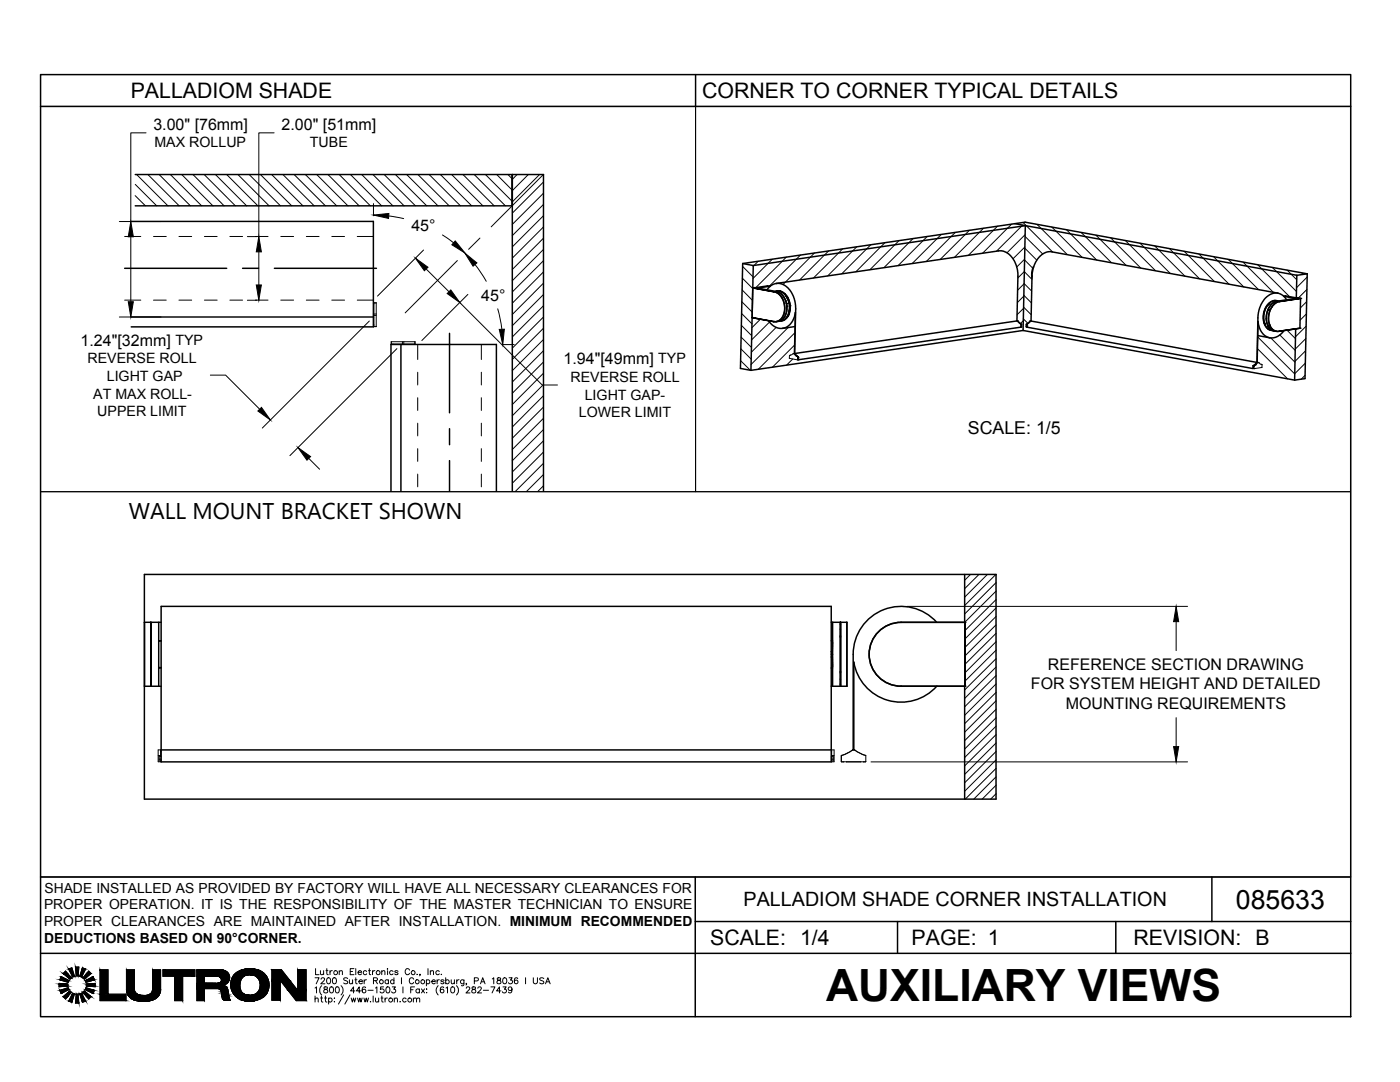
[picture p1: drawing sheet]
<svg xmlns="http://www.w3.org/2000/svg" width="279mm" height="216mm" viewBox="0 0 279 216" stroke-linecap="round" stroke-linejoin="round" font-family="sans-serif">
<!-- layer: SHADE-BRACKET -->
<g fill="none" stroke="#000" stroke-width=".3">
<path d="M150.2 57.5h.1M150.2 57.4l4.3 .8-4.3-.7M150.2 57.4v.1M150.2 57.5l-.1 5.9M150.2 57.4h.5l4.2 .8M150.8 57.4h.1M150.8 57.4l.4 .1M151.2 57.5h.1M153.7 57.1h.1M153.7 57.1h-.6l-2.3 .3M153.7 57.1l-2.5 .4M154.8 58.1l.1 .1"/>
<path d="M154.9 58.2l.7 .2 .6 .6 .5 .8 .2 .7M154.9 58.2l1 .4 .9 1.4M155 58.1h-.3M155 58.1l.8 .1 .9 .7 .6 .9 .2 .9 .1 1-.3 1.2-.6 .7-.7 .4M155.1 58.1h.1M155.1 58l.7 .1M155.5 58l-.1 .1M155.7 58.1h-.1M155.8 58.1l.9 .6 .8 1.2 .2 1.3-.2 1.3M156 58.3l.6 .4M156 59.4l.3 .6 .3 1.2v1l-.2 .6M156 59.4l-.7-.8-.8-.4 .8 .3 .5 .6 .5 .9 .3 1.1-.1 1.3-.3 .9-.5 .5-.8 .4"/>
<path d="M156.6 58.7h.1M156.7 58.7h.1M156.7 58.7l.4 .6M156.8 59l.3 .5M156.8 60l.2 .5M156.8 60h.1M156.8 59l.4 .6 .3 .9M157.1 59.2l.6 1.6-.2 1.6M157.1 59.4l.1 .2M157.2 59.6h.1M157.2 59.7h.1M157.3 59.7l.1 .2"/>
<path d="M157.3 59.7h.1M157.4 60l.1 .5M254.2 60h.1M254.4 60h.1M254.4 60l-.7 .2-.5 .4M254.4 60l.5 .1M254.4 59.9l.1 .1M258.6 59.5h.1M259 59.5h.1M259 59.5l-2.4-.5-.4 .1 2.4 .4M259.6 59.5h.1M259.6 59.5l-.2 6"/>
<path d="M259.6 59.5h-.5l-4.2 .6M150.1 63.4h.1M154.4 64.2h.1M154.4 64.2l-4.3-.8 4.3 .8M154.4 64.2h.5M156.3 63.9h.1M156.4 62.8l-.4 .6-.5 .5-.4 .2-.7 .1M156.4 62.8h.1M156.6 63.8h-.2M156.9 60.6h.1M156.9 60.6l.1 .5M157 60.5v1.3l-.3 1.2-.5 .7-.9 .4 .7-.1"/>
<path d="M157 61.1h.1M157 61.1l-.1 1.2-.4 1-.7 .7-.9 .2M157.1 63.2l-.3 .4M157.2 63.1h.1M157.2 63.1v.1M157.2 63.1l-.6 .7-.6 .2M157.3 62.9l-.1 .2M157.3 62.9h.1M157.4 62.5v.1M157.4 62.4v.2M157.5 62.5l-.2 .4M157.5 62.5h.1"/>
<path d="M157.5 60.5h.1M157.5 62.6l-.2 .5M157.5 60.5l.1 .5M157.5 62.5v.1M157.5 62.4v.1M157.5 62.1l-.1 .4M157.5 62.4h.1M157.6 61.9h.1M157.6 61.9l-.1 .2M157.6 61.8v.1M157.6 61.8h.1M157.6 61h.1"/>
<path d="M157.6 61.7v.1M157.6 61v.4M157.6 61.4v.2M157.6 61.4h.1M157.6 61.4l-.2 1M157.6 61.7h.1M252.3 64.3h.1M252.3 62.3l-.1 .9 .1 1.1M252.3 62.3h.1M252.3 64.4h.1M252.3 64.3v.1M252.3 64.4l.1 .1"/>
<path d="M252.4 64.5h.1M252.4 64.5v.1M252.4 64.4v.1M252.4 64.5v.2M252.5 64.7h.1M252.5 64.8h.1M252.5 64.8l.5 .7M252.5 64.7v.1M252.7 63.6h.1M252.7 63.6l.1 .8 .4 .9 .5 .5 .6 .2M252.9 60.9l-.4 .8-.3 .8v1.2l.1 .6M252.9 60.9l-.6 1.4"/>
<path d="M253 60.9h.1M253 65.5l.7 .4M253 61.8l-.3 1.6 .1 1 .3 .7M253.1 61.8h-.1M253.1 61.8h.1M253.1 61.8l-.3 .9-.1 .9M253.1 65.1h.1M253.1 60.8l-.1 .1M253.1 65.1v.1M253.1 65.7h.1M253.1 65.2h.1M253.2 65.2h.1"/>
<path d="M253.2 60.7l-.1 .1M253.2 65.3l.5 .5 .4 .2M253.2 65.3h.1M253.2 60.6h.1M253.2 60.6l-.1 .2M253.3 60.6h-.1M253.3 64.7h.1M253.3 64.7l.1 .2M253.4 64.7l.1 .2M253.4 65.8h.1M253.4 64.9l.1 .1M253.4 64.9v.1"/>
<path d="M253.4 65h.1M253.5 65h.1M253.7 65.9h.1M253.8 65.9l.5 .1M254.1 60.4l-.5 .5-.5 .9M254.1 60.4h.1M254.1 66h.2M254.3 60.7l-.7 .9-.3 .8-.1 1.4 .1 .9-.1-1.6 .3-1.2 .8-1.3 1-.4zM254.3 66l.4 .1M254.7 66.1h.5M254.7 66.1l-.7-.3-.5-.7 .6 .7 .5 .3h.6M254.9 60.1h.1"/>
<path d="M254.9 60.1l-.8 .3M254.9 60.1l-.9 .4-.9 1.3M254.9 60h-.9l-.8 .5-.6 .9-.4 1-.1 1.2 .3 1.2 .5 .8 .8 .3M254.9 60h.1M255 60l.1 .1M255.2 66.1h.1M255.3 60.2l4.3-.7-4.3 .7M259.4 65.5l-4.2 .6 4.2-.6M259.4 65.5h.1M28.8 136.9h1.3M28.8 124.2h3.4M30.1 124.2v12.7v-12.7"/>
<path d="M30.1 124.2h.1M30.1 136.9h.1M30.1 136.5h.1M30.1 135.5h.1M30.1 134.2h.1M30.1 134.1h.1M30.1 134h.1M30.1 127.1h.1M30.1 127h.1M30.1 126.9h.1M30.1 125.6h.1M30.1 124.6h.1"/>
<path d="M30.1 124.2v12.7M30.1 136.9h2.1M31.7 124.2v12.7M31.7 133.3h.5M32.2 133.2h-.5M32.2 127.9h-.5h.1M165.9 131.1h.2M165.9 136.9h3.1M165.9 133.3h.3M165.9 130.6h.3M165.9 127.9h.3M165.9 124.2h3.1"/>
<path d="M166.1 130h-.2M166.2 128.1v4.9M166.2 124.2v12.7M167.7 136.5h.1M167.7 135.5h.1M167.7 134.2h.1M167.7 134.1h.1M167.7 134h.1M167.7 127.1h.1M167.7 127h.1M167.7 126.9h.1M167.7 125.6h.1"/>
<path d="M167.7 124.6h.1M167.7 124.2v12.7M167.8 124.2v12.7v-12.7M167.8 124.2h.1M167.8 136.9h.1M169 124.2v12.7M179.8 124.2h12.8M179.8 124.2a6.4 6.4 0 0 0-6.4 6.4 6.4 6.4 0 0 0 6.4 6.3h12.8M179.8 124.2a6.4 6.4 0 0 0-6.3 6.4 6.4 6.4 0 0 0 6.3 6.3h12.8M192.6 136.9h.1M192.6 124.2v12.7v-12.7M192.6 124.2h.1"/>
</g>
<!-- layer: STRUCTURE-SUB-STRUCTURE_THIN -->
<g fill="none" stroke="#000" stroke-width=".2">
<path d="M27 39l2 2.1M27 36.8l4.3 4.3M27.3 34.8l6.2 6.3M29.5 34.8l6.3 6.3M31.8 34.8l6.2 6.3M34 34.8l6.2 6.3M36.3 34.8l6.2 6.3M38.5 34.8l6.2 6.3M40.8 34.8l6.2 6.3M43 34.8l6.2 6.3M45.2 34.8l6.3 6.3M47.5 34.8l6.2 6.3"/>
<path d="M49.7 34.8l6.3 6.3M52 34.8l6.2 6.3M54.2 34.8l6.3 6.3M56.5 34.8l6.2 6.3M58.7 34.8l6.2 6.3M60.9 34.8l6.3 6.3M63.2 34.8l6.2 6.3M65.5 34.8l6.2 6.3M67.7 34.8l6.2 6.3M69.9 34.8l6.3 6.3M72.2 34.8l6.2 6.3M74.4 34.8l6.3 6.3"/>
<path d="M76.7 34.8l6.2 6.3M78.9 34.8l6.3 6.3M81.2 34.8l6.2 6.3M83.4 34.8l6.2 6.3M85.6 34.8l6.3 6.3M87.9 34.8l6.2 6.3M90.1 34.8l6.3 6.3M92.4 34.8l6.2 6.3M94.6 34.8l6.3 6.3M96.9 34.8l5.3 5.4M99.1 34.8l3.1 3.1M101.4 34.8l.8 .9"/>
<path d="M103.2 34.8l-1 1M105.4 34.8l-3.2 3.2M107.7 34.8l-5.5 5.5M108.5 36.3l-6.3 6.2M108.5 38.6l-6.3 6.2M108.5 40.8l-6.3 6.2M108.5 43l-6.3 6.3M108.5 45.3l-6.3 6.2M108.5 47.5l-6.3 6.3M108.5 49.8l-6.3 6.2M108.5 52l-6.3 6.3M108.5 54.3l-6.3 6.2"/>
<path d="M108.5 56.5l-6.3 6.2M108.5 58.8l-6.3 6.2M148.1 57.9l2.1 2M148.2 55.5l2 2.1M148.2 53.2l2.1 2M148.5 52.6h-.1M151.3 52.1l-.8 .9M154.1 51.7l-.8 .8M156.9 51.3l-.8 .8M159.7 50.9l-.8 .8M162.5 50.5l-.8 .8M165.4 50.1l-.9 .8"/>
<path d="M168.2 49.7l-.8 .8M171 49.3l-.8 .8M173.8 48.8l-.8 .9M176.6 48.4l-.8 .8M179.4 48l-.8 .8M182.2 47.6l-.8 .8M185 47.2l-.8 .8M187.8 46.8l-.8 .8M190.7 46.4l-.9 .8M193.4 46l-.8 .8M196.3 45.6l-.8 .8M199.1 45.1l-.8 .9"/>
<path d="M201.9 44.7l-.8 .8M204.1 44.9l-.2 .2M204.2 44.4l.7 .7M207 44.8l.8 .8M209.9 45.3l.8 .8M212.8 45.8l.9 .9M215.8 46.4l.8 .8M218.7 46.9l.8 .9M221.6 47.4l.9 .9M224.6 48l.8 .8M227.5 48.5l.9 .9M230.4 49.1l.9 .8"/>
<path d="M233.4 49.6l.8 .8M236.3 50.1l.9 .9M239.3 50.7l.8 .8M242.2 51.2l.8 .9M245.1 51.8l.9 .8M248.1 52.3l.8 .8M251 52.8l.8 .9M253.9 53.4l.9 .8M256.9 53.9l.8 .8M258.8 54.9v.1M259.8 54.4l.3 .3M260.8 57.7l-1.7 1.8"/>
<path d="M260.9 55.3l-2.2 2.1M108.5 61l-6.3 6.2M108.5 63.3l-6.3 6.2M108.5 65.5l-6.3 6.2M108.5 67.7l-6.3 6.3M108.5 70l-6.3 6.2M108.5 72.2l-6.3 6.3M108.5 74.5l-6.3 6.2M108.5 76.7l-6.3 6.3M108.5 79l-6.3 6.2M147.8 72l1.9 1.9M147.9 69.6l2 2.1"/>
<path d="M147.9 67.3l2.1 2M147.9 64.9l2.1 2.1M148 62.6l2.1 2M148 60.2l2.1 2.1M260.4 74.9l-.7 .8M260.5 72.5l-2.1 2.1M260.5 70l-2.1 2.1M260.6 67.5l-2.1 2.2M260.7 65.1l-2.2 2.1M260.7 62.6l-1.2 1.3M260.8 60.2l-1.3 1.3M108.5 81.2l-6.3 6.2"/>
<path d="M108.5 83.5l-6.3 6.2M108.5 85.7l-6.3 6.2M108.5 88l-6.3 6.2M108.5 90.2l-6.3 6.2M108.5 92.4l-5.7 5.7M108.5 94.7l-3.4 3.4M108.5 96.9l-1.2 1.2M193.7 114.6l-1.2 1.2M195.4 114.6l-2.9 2.9M197 114.6l-4.5 4.6M198.7 114.6l-6.2 6.2M198.8 116.3l-6.3 6.2"/>
<path d="M198.8 117.9l-6.3 6.3M198.8 119.6l-6.2 6.2M198.8 121.3l-6.2 6.2M198.8 123l-6.2 6.2M198.8 124.7l-6.2 6.2M198.8 126.4l-6.2 6.2M198.8 128l-6.2 6.3M198.8 129.7l-6.2 6.2M198.8 131.4l-6.3 6.3M198.8 133.1l-6.3 6.3M198.8 134.8l-6.3 6.2M198.8 136.5l-6.3 6.2"/>
<path d="M198.8 138.2l-6.3 6.2M198.8 139.8l-6.3 6.3M198.8 141.5l-6.3 6.3M198.8 143.2l-6.3 6.3M198.8 144.9l-6.3 6.3M198.8 146.6l-6.3 6.2M198.8 148.3l-6.3 6.2M198.8 150l-6.3 6.2M198.8 151.6l-6.3 6.3M198.8 153.3l-6.2 6.2M198.8 155l-4.5 4.5M198.8 156.7l-2.8 2.8"/>
<path d="M198.8 158.4l-1.1 1.1"/>
</g>
<!-- layer: STRUCTURE-SUB-STRUCTURE_THICK -->
<g fill="none" stroke="#000" stroke-width=".3">
<path d="M27 34.8h81.5v63.3M27 41.1h75.2v-6.3v63.3M148.2 52.6l-.4 20.9 2.1 .4M148.2 52.6l2.1 .4M148.2 52.6l56.4-8.3 56.3 10.3M150.3 53l-.4 20.9M150.3 53l54.3-8-.4 20.9M202.5 44.6l56.3 10.3M258.8 54.9l-.1 4.5M260.9 54.6l-.5 21-2 .2M260.9 54.6l-2.1 .3M204.2 65.9l-54.3 8"/>
<path d="M204.2 65.9l54.2 9.9M258.6 65.6l-.2 10.2M28.8 114.6h170v44.9h-170zM192.5 114.6v9.6M192.5 136.9v22.6"/>
</g>
<!-- layer: TEXT -->
<g fill="none" stroke="#000" stroke-width=".2">
<path d="M8.1 21.2h130.7v76.9h-130.7zM29.2 26.5h-3.1v17.7M54.7 26.5h-3v20.7M108.4 34.8l-10.4 10.5M138.8 21.2h130.7v76.9h-130.7zM23.8 44.2h8.3M24.9 59.9h3.2M24.9 47.2h3.2M26.1 47.3v12.9M30.6 59.9h2.6M30.6 47.2h2.6M35.7 59.9h2.6"/>
<path d="M35.7 47.2h2.6M40.8 59.9h2.5M40.8 47.2h2.5M45.9 59.9h2.5M45.9 47.2h2.5M49.4 59.9h1.9M51 59.9h2.5M51.7 50.3v6.6M53.5 47.2h-4.1M56 59.9h2.6M56 47.2h2.6M61.1 59.9h2.6"/>
<path d="M61.1 47.2h2.6M66.2 59.9h2.6M66.2 47.2h2.6M71.3 59.9h3.2M71.3 47.2h3.2M74.5 40.6v2.5M77.6 43.1l3 .5M84.5 49.9l-9.2 9.2M85.1 53.7l4.5 4.5M88.3 46.9l2.2 1.6M91.3 52l-10.4 10.4M93.4 58.7l-9.2 9.3"/>
<path d="M94.8 52.8l2.2 3.3M95.8 47.5l-2.3 2.2M150.5 53l-.2 .1M153.3 52.5l-3 3.1M156.1 52.1l-5.3 5.3M158.9 51.7l-5.4 5.4M161.7 51.3l-5.4 5.5M164.5 50.9l-4.9 5M167.4 50.5l-5 5M170.2 50.1l-5 5M173 49.7l-5 4.9M175.8 49.2l-5 5"/>
<path d="M178.6 48.8l-5 5M181.4 48.4l-5 5M184.2 48l-5 5M187 47.6l-5 5M189.8 47.2l-4.9 5M192.6 46.8l-5 5M195.5 46.4l-5 5M198.3 46l-5 4.9M201.1 45.5l-5 5M203.9 45.1l-5 5M204.3 59.1l-1.3 1.3M204.3 58.9l1.5 1.5"/>
<path d="M204.4 56.6l-1.3 1.3M204.4 56.6l1.5 1.5M204.4 54.2l-1.3 1.3M204.4 54.2l1.5 1.5M204.5 51.7l-1.6 1.6M204.5 51.9l1.6 1.6M204.5 49.5l2.4 2.4M204.5 49.3l-2.3 2.3M204.6 46.8l-3.6 3.6M204.6 47.2l3.5 3.5M204.9 45.1l5.2 5.2M207.8 45.6l5.2 5.2"/>
<path d="M210.7 46.1l5.2 5.2M213.7 46.7l5.2 5.2M216.6 47.2l5.2 5.2M219.5 47.8l5.3 5.2M222.5 48.3l5.2 5.2M225.4 48.8l5.2 5.2M228.4 49.4l5.2 5.2M231.3 49.9l5.2 5.2M234.2 50.4l5.2 5.3M237.2 51l5.2 5.2M240.1 51.5l5.2 5.2M243 52.1l5.2 5.2"/>
<path d="M246 52.6l5.2 5.2M248.9 53.1l5.2 5.2M251.8 53.7l5.6 5.5M254.8 54.2l3.9 4M257.7 54.7l1.1 1.1M23.8 63.3h8.3M42 74.9h3l6.8 6.7M73.7 64.1l-21.3 21.3M79.2 69.6l-21.3 21.3M83.4 68.7v3M83.4 74.3v2.5M83.4 79.4v2.5"/>
<path d="M89.7 68.7h.1M91.8 60.4l16.4 16.4h3.1M96.1 68.7v3M96.1 74.3v2.5M96.1 79.4v2.5M99.3 61.6l.9 4.1M100.2 68.8h2.4M151.8 63.7l-1.7 1.7M153.6 64.3l-3.6 3.5M154.9 65.3l-4.9 5M157.3 65.4l-7.4 7.3M158.2 71.6l-1.2 1.3"/>
<path d="M158.6 68.8l-4.4 4.5M158.7 66.4l-7.4 7.3M204.2 64l-.5 .5M204.2 63.6l.9 .9M204.3 61.5l-1.3 1.3M204.3 61.3l1.5 1.5M251 69.6l6 6M251 67.2l7.4 7.4M253.6 67.4l4.8 4.9M255.4 66.8l3.1 3.1M256.8 65.9l1.7 1.7M8.1 98.1h261.4v76.9h-261.4z"/>
<path d="M61.6 91.5l2.2 2.1M83.4 84.4v2.6M83.4 89.5v2.6M83.4 94.6v2.5M96.1 84.4v2.6M96.1 89.5v2.6M96.1 94.6v2.5M181 121h56M234.7 124v5.8M173.8 152h63.2M234.7 143.2v5.8M11.8 196.2l1.8 .2v.4l-1.8 .1z"/>
<path d="M11.9 197.6l1.7-.5 .2 .3-1.6 .9zM12.2 194.9l1.6 .8-.2 .3-1.7-.5zM12.6 198.9l1.4-1.2 .2 .3-1.1 1.4zM12.6 194.3l.5-.5 1.1 1.3-.2 .3zM13.7 193.4l.6-.3 .6 1.7-.4 .2zM14.5 198.2l.4 .1-.6 1.7-.6-.2zM15.1 193h.6l-.1 1.7h-.4zM15.2 198.4h.4l.1 1.8h-.6zM15.9 198.3l.4-.1 .8 1.6-.6 .2zM16.5 193.1l.6 .3-.8 1.6-.4-.2zM16.5 198l.3-.3 1.4 1.2-.5 .5zM17 195.7l1.6-.8 .2 .6-1.6 .5z"/>
<path d="M17.2 197.1l1.6 .5-.2 .7-1.6-.9zM17.2 196.4l1.8-.2v.7l-1.8-.1zM17.7 193.8l.5 .5-1.4 1.1-.3-.3zM20 193.5h1.6v4.9h3.6v1.3h-5.2zM25.2 193.5h1.6v3.9a1.37 1.37 0 0 0 1.5 1.2h.3a1.44 1.44 0 0 0 1.8-1.2v-3.9h1.7v3.9a2.53 2.53 0 0 1-3 2.4l-1-.1a2.47 2.47 0 0 1-2.9-2.3zM32.5 193.5h6.4v1.3h-2.4v4.9h-1.7v-4.9h-2.3zM39.3 193.5l5.1 .1a1.54 1.54 0 0 1 1.4 1.4 1.54 1.54 0 0 1-1.3 1.6l.1 .2a.81 .81 0 0 1 .9 .9l.2 1.2 .3 .7h-1.3a2.74 2.74 0 0 1-.6-1.9l-.3-.4h-.3h-2.7v2.4h-1.5zM40.8 194.8h2.8l.5 .4 .1 .5-.2 .3-.5 .2h-2.7zM46.7 194.5a4.5 4.5 0 0 1 6.5 .4 3.2 3.2 0 0 1-2.6 4.8 3.5 3.5 0 0 1-4.3-4.4zM48.5 195a2.09 2.09 0 0 1 3 .3 2.09 2.09 0 0 1-.5 3 2.09 2.09 0 0 1-3-.9l-.1-.8a2.31 2.31 0 0 1 .6-1.6zM54.3 193.5h1.8l3.3 4.1v-4.1h1.7v6.2h-2l-3.1-4v3.9h-1.7zM62.9 195.1h.8l-.6 1.2"/>
<path d="M62.9 197.2l.3-.3v1.2M62.9 199.4l.1-.2h.4l.1 .7M62.9 198.7v1.2M63 193.3v1.2h.7M64 193.7v.7l.3 .1 .3-.2M64 199.1h.4M64.1 195.4l.2-.3h.2l.3 .2-.2 .4-.6 .6h.8M64.1 198.7v1l.3 .2M64.2 196.7a1.24 1.24 0 0 0 0 1.8M64.6 193.7v.8M64.7 197v.3l.5 .2 .2 .2a.4 .4 0 0 1-.4 .4 .4 .4 0 0 1-.4-.4l.7-.5v-.2zM64.8 199.1h.4"/>
<path d="M64.9 198.7v1l.3 .2M65.1 193.7h.4M65.2 193.3v1l.1 .1 .2 .1M65.3 195.2a.59 .59 0 0 1 .8 .4 .59 .59 0 0 1-.5 .7l-.4-.2v-.5zM65.6 199.3a.39 .39 0 0 1 .6 0 .39 .39 0 0 1 0 .5 .39 .39 0 0 1-.6 0M65.6 199.1v1.2M65.9 193.7v.8M65.9 197l.2-.1a.63 .63 0 0 1 .5 .6 .63 .63 0 0 1-.5 .6 .78 .78 0 0 1-.2-1.1zM66.3 193.7h-.3l-.1 .3M66.5 195.2a.59 .59 0 0 1 .7 .4 .59 .59 0 0 1-.4 .7h-.1a.77 .77 0 0 1-.2-1.1zM66.7 199.2h.1zM66.7 199.9h.1z"/>
<path d="M67.1 197a.6 .6 0 0 1 .7 .4 .6 .6 0 0 1-.4 .7l-.4-.2-.1-.5zM67.7 193.9l.3-.2h.3v.8M67.7 193.7v.8M68.1 196.7a1.24 1.24 0 0 1 0 1.8M68.6 198.5l-1.1 1.8M69.4 195.3l-.3-.2-.5 .2 .1 .3 .7 .4v.1l-.3 .2-.5-.2M69.7 195.5l.1 .7 .3 .1 .3-.2M69.9 198.5l-1.1 1.8M69.9 193.9h.5M70.1 199.1l.2 .8 .3-.8 .2 .8 .2-.8M70.4 195.5v.8M70.6 193.3h-.7v1.2h.7"/>
<path d="M70.8 197.7h-.8l.6-.8v1.2M70.8 195.5h.4M71 195.1v1l.3 .2M71 193.3v1.2M71.4 199.1l.2 .8 .2-.8 .2 .8 .3-.8M71.5 194h.6a.4 .4 0 0 0-.5-.2 .4 .4 0 0 0-.2 .6 .4 .4 0 0 0 .6 0l.1-.1M71.6 195.8h.7a.39 .39 0 0 0-.5-.2 .39 .39 0 0 0-.2 .6 .39 .39 0 0 0 .6 0l.1-.1M72 197.7h-.9l.6-.8v1.2M72.6 199.1l.3 .8 .2-.8 .2 .8 .2-.8M72.7 195.5v.8M73 197.1l-.1-.1a.6 .6 0 0 0-.7 .4 .6 .6 0 0 0 .4 .7 .38 .38 0 0 0 .4-.3 .38 .38 0 0 0-.3-.4 .38 .38 0 0 0-.4 .3M73.1 195.5l-.2 .1-.2 .2"/>
<path d="M73.2 193.9a.38 .38 0 0 0-.6-.1 .38 .38 0 0 0 0 .6 .38 .38 0 0 0 .6-.1M73.4 197.6h1.1M73.5 193.7h.4M73.7 193.3v1l.1 .1 .2 .1M73.9 199.8l.1 .1M74.3 193.7v.8M74.5 198.7v1.2M74.5 195.7l.7-.1 .1-.4-.8-.1v1.2M74.8 193.7h-.3l-.2 .3M74.9 197.2l.3-.3v1.2M74.9 199.1l.1 .8h.3l.3-.2M74.9 195.7l.4 .6"/>
<path d="M75.6 199.1v.8M76 199.1h.4M76.2 193.9l.3-.2h.3v.8M76.2 193.7v.8M76.2 198.7v1v.2h.3M76.5 196.9h-.5l-.1 .5a.44 .44 0 0 1 .7 0 .44 .44 0 0 1-.1 .7 .44 .44 0 0 1-.7-.2M76.8 199.1v.8M77.2 197a.6 .6 0 0 1 .7 .4 .6 .6 0 0 1-.4 .7l-.4-.2-.1-.5zM77.3 193.3h.1zM77.3 199.1l-.3 .1-.2 .3M77.4 193.7v.8M77.5 195.7a.38 .38 0 0 0-.5-.1 .38 .38 0 0 0 0 .6 .38 .38 0 0 0 .5-.1"/>
<path d="M77.5 195.5v.8M78.3 196.9h.6l-.3 .5a.41 .41 0 0 1 .3 .7 .41 .41 0 0 1-.7-.2M78.5 193.9a.39 .39 0 0 0-.6-.1 .39 .39 0 0 0 0 .6 .39 .39 0 0 0 .6-.1M78.6 195.7a.38 .38 0 0 0-.5-.1 .38 .38 0 0 0 0 .6 .38 .38 0 0 0 .5-.1M78.6 195.1v1.2M78.7 199.4l.2-.2h.4v.7M78.7 199.1v.8M79.4 193.9l-.2-.2-.4 .2 .6 .2v.3l-.4 .1-.2-.2M79.8 199.8l.1 .1M80.1 195.1v1.2M80.4 196.9v1.2M81.1 199.3a.39 .39 0 0 0-.6 0 .39 .39 0 0 0 0 .5 .39 .39 0 0 0 .6 0"/>
<path d="M81.7 193.6a.49 .49 0 0 0-.6-.3 .49 .49 0 0 0-.2 .7 .45 .45 0 0 0 .3 .5 .45 .45 0 0 0 .5-.3M82 197.5h.4M82.5 199.4l.2-.2h.4v.7M82.5 199.1v.8M82.6 195.4a.49 .49 0 0 0-.7-.3 .49 .49 0 0 0-.2 .7 .45 .45 0 0 0 .3 .5 .45 .45 0 0 0 .6-.3M82.7 196.9h-.7v1.2M83.1 199.4l.2-.2h.4l.1 .7M83.2 194.4h.1M83.7 197.5a.39 .39 0 0 0-.6-.1 .39 .39 0 0 0 0 .6 .39 .39 0 0 0 .6 0M83.7 197.3v.8M83.9 194.4h-.2h.2l-.2 .3M84.1 197.3l.6 .8"/>
<path d="M84.7 197.3l-.6 .8M85.1 195.7a.38 .38 0 0 1 .6-.1 .38 .38 0 0 1 0 .6 .38 .38 0 0 1-.6-.1M85.1 198.1h.1zM85.1 195.5v1.2M85.1 197.3v.1zM85.4 193.3v1.2M85.9 193.9l.3-.2h.3v.8M85.9 193.7v.8M86.2 195.8h.7a.39 .39 0 0 0-.6-.2 .39 .39 0 0 0-.1 .6 .39 .39 0 0 0 .6 0l.1-.1M87.2 195.5v.8M87.4 196.7a1.24 1.24 0 0 0 0 1.8M87.7 195.5l-.3 .1-.2 .2"/>
<path d="M87.7 193.9a.39 .39 0 0 0-.6-.1 .39 .39 0 0 0 0 .6 .39 .39 0 0 0 .6-.1M88.1 194.4h.1M88.5 197.1v-.1a.6 .6 0 0 0-.7 .4 .6 .6 0 0 0 .4 .7 .37 .37 0 0 0 .4-.3 .37 .37 0 0 0-.3-.4 .37 .37 0 0 0-.4 .3M88.6 195.7l-.2-.2-.4 .1v.2l.4 .1 .2 .2-.2 .2-.4-.2M88.9 195.7a.39 .39 0 0 1 .6-.1 .39 .39 0 0 1 0 .6 .39 .39 0 0 1-.6-.1M88.9 195.1v1.2M89 197.2l.3-.3v1.2M90.1 195.5v.7l.3 .1 .3-.2M90.1 197a.6 .6 0 0 1 .7 .4 .6 .6 0 0 1-.4 .7h-.1a.8 .8 0 0 1-.2-1.1zM90.7 195.5v.8M91.1 196.7a1.24 1.24 0 0 1 0 1.8M91.2 195.5v.8"/>
<path d="M91.6 195.5l-.3 .1-.1 .2M92.6 195.5l-.1 1.1h-.4M92.6 195.7a.39 .39 0 0 0-.6-.1 .39 .39 0 0 0 0 .6 .39 .39 0 0 0 .6-.1M93.1 197.2l.1-.2 .3-.1 .3 .4-.8 .8h.8M93.1 196.2h-.1h.1l-.1 .3M94.3 197v.3l.5 .2 .2 .2a.4 .4 0 0 1-.4 .4 .4 .4 0 0 1-.4-.4l.7-.5-.1-.2zM94.7 195.7h.7v-.5l-.7-.1v1.2M95.4 197.2l.1-.2 .3-.1 .3 .4-.8 .8h.8M95.9 196.3l.4-1.2 .5 1.2M96.1 195.9h.5M96.5 197.6h1M98 196.9h.8l-.6 1.2"/>
<path d="M98.2 195.3l.3-.2v1.2M99.3 195.2v.3a.5 .5 0 0 1 .5 .2 .5 .5 0 0 1 .1 .5h-.6a.5 .5 0 0 1 0-.5 .5 .5 0 0 1 .6-.2v-.3zM100 197.7h-.9l.6-.8v1.2M100.4 196.9h.6l-.3 .5a.4 .4 0 0 1 .3 .6 .4 .4 0 0 1-.7-.1M100.5 195.2a.59 .59 0 0 1 .7 .4 .59 .59 0 0 1-.4 .7h-.1a.73 .73 0 0 1-.2-1.1zM101.6 195.1h.6l-.3 .5a.4 .4 0 0 1 .3 .6 .4 .4 0 0 1-.7-.1M102.2 197.3a.38 .38 0 0 1-.5 .4 .38 .38 0 0 1-.2-.6 .38 .38 0 0 1 .6 0l.1 .2a.58 .58 0 0 1-.5 .8l-.2-.1M103.3 195.3l-.2-.2a.58 .58 0 0 0-.5 .6 .58 .58 0 0 0 .6 .5 .37 .37 0 0 0 0-.6 .37 .37 0 0 0-.6 .3M104.9 195.1v1.2M106.4 195.1v.9l.4 .3 .4-.2 .1-1M108.5 195.3l-.3-.2-.5 .2 .1 .3 .7 .4v.1l-.3 .2-.5-.2M108.9 196.3l.4-1.2 .5 1.2"/>
<path d="M109 195.9h.6"/>
<circle cx="67" cy="194.1" r=".4"/>
<circle cx="75.5" cy="194.1" r=".4"/>
<circle cx="76.1" cy="195.9" r=".4"/>
<circle cx="78" cy="199.5" r=".4"/>
<circle cx="81.8" cy="199.5" r=".4"/>
<circle cx="82.5" cy="194.1" r=".4"/>
<circle cx="83.3" cy="195.9" r=".4"/>
<circle cx="84.4" cy="195.9" r=".4"/>
</g>
<!-- layer: HEMBAR-ENDCAP -->
<g fill="none" stroke="#000" stroke-width=".2">
<path d="M74.5 65.1h.1M74.5 64.8h.1M74.5 62.9h.6M74.5 62.7h.6M74.5 60.6h.1M74.6 60.4h.5v4.7l-.5 .1zM74.6 60.5h.5M78.1 68.2h4.7v.5h-4.7zM78.1 68.2v.5M78.2 68.7h.1M78.5 68.7h.1M80.3 68.2v.5"/>
<path d="M80.6 68.2v.5M82.7 68.7h.1M82.8 68.2v.5M157.6 71v.5l1.6 .3M157.6 70.9v.1M157.8 70.9h-.2M158.3 70.6l.2-.1-.2 .1M158.3 70.6h.1M158.3 70.6l-.5 .3M158.4 70.6l.3 .3M158.5 70.5h.1M158.6 70.5l-.2 .1"/>
<path d="M158.6 70.5h.1M158.6 70.5l.7 .7M158.7 70.9h.1M158.7 70.9l.2 .1M158.9 71.1h.1M158.9 71l.1 .1M159 71.1h.1M159.1 71.1h.1M159.1 71.2h.1M159.2 71.8h.1M159.2 71.4h.1M159.2 71.3l.1-.1h-.1v.6"/>
<path d="M159.2 71.3l.1 .5M159.2 71.4l.1 .1-.1 .1M159.3 71.3v.1M159.3 71.7h.1M159.3 71.8h-.1M159.3 71.8h.1M159.4 71.2h.1M159.4 71.2l-.1 .6M203 64h.2M203 64h.1M203 64l.7 .7M203 64l.8 .7"/>
<path d="M203.2 64l.7 .7v.5l-.2 .1M203.2 64h-.2M203.7 65.2h.1M203.7 65.2v.1M203.7 64.7h.1M203.8 65.2h-.1M203.8 64.9l-.1 .1M203.8 65.2l-.1 .1M203.8 64.8h.1l-.1 .4M203.8 64.7l-.1 .5M203.8 64.7v.1M203.8 65.2h.1"/>
<path d="M203.9 64.7h-.1M204.8 64.7h.2M204.9 65.2v.1M204.9 65.2h.1M204.9 64.9h.1M204.9 64.9v.1M204.9 65.2l.1 .1M204.9 64.8h-.1v.4h.1M204.9 64.7v.1M205 65.2h-.1M205 64.7h-.1M205 64.7l-.1 .5"/>
<path d="M205 64.8h-.1M205 64.7h.1M205.6 64l-.8 .7v.5l.1 .1M205.6 64l.1 .1M205.6 64h.2h-.1M205.6 64h.1M205.7 64.1l-.7 .6M205.7 64.1h.1M250.1 73.5l.2 .1M250.1 73l.1 .5M250.1 72.9v.6M250.1 73.3h.1"/>
<path d="M250.1 73h.2M250.1 73.2v.1M250.2 73.5h.1M250.2 73.2h.1M250.2 73.1v.1M250.2 73.2h-.1M250.2 73.5h-.1M250.2 73.5l.1 .1M250.3 73.6h.1M250.3 73l-.1 .5M250.3 73h.1M250.3 72.9v.1"/>
<path d="M250.4 72.9v.1M250.4 72.9h.1M250.4 72.8h.1M250.4 72.8l-.3 .2M250.5 72.8h.1M250.5 72.8l-.1 .1M250.6 72.6l-.2 .2M250.7 72.6h.1M250.7 72.7l-.2 .1M250.8 72.3l-.1 .2M250.9 72.3l-.8 .6M250.9 72.3h.1"/>
<path d="M250.9 72.3l.1 .1M251 72.3h.1M251 72.3h-.1M251 72.4l-.3 .3M251.1 72.3h.1M251.1 72.3l.8 .4-.1 .6-1.5 .3M251.1 72.3l-.1 .1M31.6 150.8h.5M31.7 151.5h.5M31.7 151.3h.5M32.1 151.8v.2h-.5v-2.4h.5v1.3h-.4v.9h.5M32.1 150.9h.1"/>
<path d="M32.1 149.9h.1M165.9 151.8h.4v-.9h-.3v-1.3h.5v2.4h-.5v-.2M165.9 151.5h.4M165.9 151.3h.4M165.9 150.9h.1M165.9 149.9h.1M166 150.8h.5M168.4 152h-.1M168.9 152h.1M170.1 149.6l.1 .1M170.1 149.6l-1.2 .8-1 .4 .1 1.2M170.2 149.6l-.9 .6-1.3 .6v1.2"/>
<path d="M170.2 149.6h.3M170.4 149.6l.2 .1M170.6 149.6l.8 .6 1.4 .6-1.4-.6zM171.8 152h.1M172.3 152h.1M172.8 150.8v1.1M172.8 152h-.1M172.8 151.9l-4.8 .1"/>
</g>
<!-- layer: FABRIC-ROLL -->
<g fill="none" stroke="#000" stroke-width=".3">
<path d="M26.2 44.2h48.3v21h-48.3M154.9 56.6l-1.1 .4-.7 .8M154.9 56.6l45-6.6 .9 .4 .8 .5 .9 1.3 .5 1.4 .1 1.5-.1 8.9-44.4 6.5 .2-9.1-.3-1.8-.6-1.4-.8-.9-1.2-.7zM205.9 55h.1M205.9 55v.2M205.9 55.2v.3M206 55.2l-.2 8.9 45 8.2M206 55.1a5.9 5.9 0 0 1 .8-3l1.1-1.3 .9-.5 1-.1 45.2 8.3M206.2 53.2h.1M206.2 53.2l-.2 .9-.1 .9M255 58.5l1 .5 .8 .8M255 58.5l-1 .1-1.2 .6-.9 1.2-.5 1.1-.4 1.7-.1 9.1"/>
<path d="M26.2 63.3h48.3M80 68.7v29.4M153.4 64l.7 .8 .6 .4 .8 .3h.7M156.2 65.5l.9-.3 .8-.8 .6-1.1 .2-1-.2 8.2M158.7 65.2l-2.5 .3M203.7 65.3l-44.4 6.5M205 65.3l45 8.2M251 67l2.4 .4M253.4 67.4l-.8-.3-.8-.8-.4-.7-.3-1.5-.2 8.2M256.3 66l-1.3 1.1-.9 .3h-.7M78 98.1v-29.4h21.1v29.4M28.8 124.2v12.7"/>
<path d="M28.8 124.2h.1M32.2 121h133.7v31h-133.7zM186.9 124.2a9.6 9.6 0 0 0-10.5-2.6 9.6 9.6 0 0 0-6.1 9v19M186.9 136.9a9.6 9.6 0 0 1-9.7 2.8 9.6 9.6 0 0 1-6.8-7.6v17.5M32.2 149.6h133.7"/>
</g>
<!-- layer: CENTERLINE -->
<path d="M24.9 53.5h20.3M48.4 53.5h3.2M54.8 53.5h20.3M89.7 66.5v15.9M89.7 85.5v3.2M89.7 91.9v6.2" fill="none" stroke="#000" stroke-width=".3"/>
<!-- layer: BORDER -->
<path d="M8.1 14.9h261.5v188h-261.5zM138.8 14.9v6.3M8.1 21.2h261.5M8.1 175h261.4M138.8 175v27.9M241.9 175v8.9M8.1 190.2h261.5M138.8 183.9h130.8M179.1 183.9v6.3M222.7 183.9v6.3" fill="none" stroke="#000" stroke-width=".3"/>
<!-- layer: TEXT -->
<g fill="#000" stroke="#000" stroke-width=".2">
<path d="M26.1 44.2l.5 3.1h-1zM51.1 56.9h1.1l-.5 3zM51.7 47.2l.5 3.1h-1.1zM74.5 42.9l3.1-.3-.1 1zM82.9 51.5l2.5 1.8-.7 .7zM89.2 58.6l.8-.7 1.8 2.5zM90.9 48.1l1.9 2.4-2.6-1.7zM92.8 50.5l2.4 2-.8 .6zM25.6 60.2h1l-.5 3.1zM99.6 65.7h1.1l-.4 3.1zM51.5 82l.7-.7 1.8 2.5zM59.5 89.3l2.5 1.8-.7 .7z"/>
<path d="M234.7 121l.5 3h-1zM234.2 149h1l-.5 3zM11.8 196.2l1.8 .2h-1.8zM11.8 196.8h1.8l-1.8 .1zM12.2 198.2h.1zM12.2 194.9l.1 .1zM12.5 195.7h1.3l-.2 .3zM12.6 198.9h.9l-.4 .5zM13.1 193.8l.4 .5h-.9zM12.5 197.4l1.1-.3 .2 .3zM13.6 195.1h.6l-.2 .3zM13.7 199.8h.7l-.1 .2z"/>
<path d="M13.6 198l.4-.3 .2 .3zM13.7 193.4l.6-.3 .1 .3zM14.5 194.9h.2zM14.5 198.2l.2 .1zM15.9 198.3h.4l.8 1.5zM16.1 194.9h.2zM16.1 198.3h.2zM16.5 193.1l.6 .3h-.7zM16.5 198h.7l1 .9zM16.5 198l.3-.3 .4 .3zM17.2 197.1l1.1 .3h-1.3zM17.2 196.4h1.8v.4z"/>
<path d="M17.3 194.3h.9l-1 .8zM17.3 195.5h1.5l-.5 .2zM17.3 197.6h1.5l-.2 .6zM17.7 193.8l.5 .5h-.9zM18.4 195h.2zM17.2 196.4l1.8-.2v.2zM25.7 198.8h5.9zM28.8 199.8h.5zM43.9 195h1.9zM43.8 193.5h.3zM49.5 199.8h.7zM49.6 193.3h.6z"/>
<path d="M12.2 195l1.2 .5zM12.2 195l1.2 .5h-1.5z"/>
<path d="M11.9 195.5l1.9 .2-.4-.2zM11.9 195.5l1.9 .2h-1.3z"/>
<path d="M11.9 197.6l.4 .6 1.1-.6zM11.9 197.6l.4 .6h-.1z"/>
<path d="M12.6 194.3l1.6 .8-.7-.8zM12.6 194.3l1.6 .8h-.6z"/>
<path d="M11.8 196.4l1.8 .4v-.4zM11.8 196.4l1.8 .4h-1.8z"/>
<path d="M12.5 197.4l.9 .2 .4-.2zM11.9 197.6l.6-.2 .9 .2z"/>
<path d="M13.6 198l-.1 .9 .7-.9zM12.6 198.9l1-.9-.1 .9z"/>
<path d="M13.7 193.4l1.2 1.4-.5-1.4zM13.7 193.4l1.2 1.4h-.5z"/>
<path d="M14.5 198.3h.4zM14.5 198.3h.4z"/>
<path d="M14.4 194.8h.5zM14.4 194.8l.3 .1z"/>
<path d="M14.4 198.3v1.5l.5-1.5zM14.4 198.3v1.5h-.7z"/>
<path d="M15.2 198.4l.5 1.8-.1-1.8zM15.2 198.4l.5 1.8h-.6z"/>
<path d="M15.1 193l.5 1.7 .1-1.7zM15.1 193l.5 1.7h-.4z"/>
<path d="M15.9 198.3l.5 1.5h.7zM16.4 199.8h.7l-.6 .2z"/>
<path d="M16.1 198.3h.2zM15.9 198.3h.4z"/>
<path d="M15.9 194.8h.4zM15.9 194.8l.4 .1z"/>
<path d="M16.5 198l.8 .9h.9zM17.3 198.9h.9l-.5 .5z"/>
<path d="M16.4 193.4l-.1 1.4 .8-1.4zM16.4 193.4l-.1 1.4h-.4z"/>
<path d="M17.2 196.4v.4h1.8zM17.2 196.8h1.8v.1z"/>
<path d="M17.3 194.3l-.8 .8h.7zM16.5 195.1h.7l-.4 .3z"/>
<path d="M17 195.7h1.3l-1-.2zM17 195.7h1.3l-1.1 .3z"/>
<path d="M17.3 197.6l1.3 .6zM18.4 198.2h.2z"/>
<path d="M17 197.4l1.8 .2-.5-.2zM17 197.4l1.8 .2h-1.5z"/>
<path d="M18.4 195l.4 .5-.2-.5zM17.3 195.5l1.1-.5 .4 .5z"/>
<path d="M20 193.5l1.6 4.9v-4.9zM20 193.5l1.6 4.9h-1.6z"/>
<path d="M20 198.4l5.2 1.3v-1.3zM20 198.4l5.2 1.3h-5.2z"/>
<path d="M26.1 199.2h5zM26.1 199.2h5z"/>
<path d="M25.2 193.5l1.6 3.9v-3.9zM25.2 193.5l1.6 3.9h-1.6z"/>
<path d="M25.2 197.4l1.6 .2v-.2zM25.2 197.4l1.6 .2h-1.5z"/>
<path d="M25.3 197.6l1.6 .1-.1-.1zM25.3 197.6l1.6 .1h-1.6z"/>
<path d="M25.3 197.7h1.6zM25.3 197.7h1.6z"/>
<path d="M25.3 197.7l1.6 .2v-.2zM25.3 197.7l1.6 .2h-1.6z"/>
<path d="M25.3 197.9l1.7 .1-.1-.1zM25.3 197.9l1.7 .1h-1.7zM25.3 198h1.7zM25.3 198h1.7z"/>
<path d="M25.3 198l1.9 .2-.2-.2zM25.3 198l1.9 .2h-1.8z"/>
<path d="M25.4 198.2l1.9 .1zM25.4 198.2l1.9 .1z"/>
<path d="M25.4 198.3l2.1 .1zM25.4 198.3l2.1 .1h-2z"/>
<path d="M25.5 198.4l2.3 .1-.3-.1zM25.5 198.4l2.3 .1h-2.3z"/>
<path d="M25.5 198.5l2.3 .1zM25.5 198.5l2.3 .1z"/>
<path d="M25.5 198.6h2.5zM25.5 198.6h2.5z"/>
<path d="M25.6 198.6h3zM25.6 198.6h3z"/>
<path d="M25.6 198.6h3.3zM25.6 198.6h3.3z"/>
<path d="M28.6 199.8h.7zM28.6 199.8h.7z"/>
<path d="M28.2 199.7h1.3zM28.2 199.7l1.1 .1z"/>
<path d="M28.1 199.7h1.4zM28.1 199.7h1.4z"/>
<path d="M27.6 199.7h2.2zM27.6 199.7h1.9z"/>
<path d="M27.5 199.7h2.3zM27.5 199.7h2.3z"/>
<path d="M27.2 199.7h2.9zM27.2 199.7h2.6z"/>
<path d="M27.2 199.7h2.9zM27.2 199.7h2.9z"/>
<path d="M30.3 198h1.7zM30.3 198h1.7z"/>
<path d="M26.9 199.6h3.4zM26.9 199.6l3.2 .1z"/>
<path d="M26.9 199.6h3.5zM26.9 199.6h3.4z"/>
<path d="M26.6 199.5h4zM26.6 199.5l3.8 .1z"/>
<path d="M26.6 199.5h4zM26.6 199.5h4z"/>
<path d="M26.4 199.4l4.2 .1 .3-.1zM26.4 199.4l4.2 .1h-4z"/>
<path d="M26.4 199.3h4.5zM26.4 199.3l4.5 .1z"/>
<path d="M26.1 199.2l4.8 .1 .2-.1zM26.1 199.2l4.8 .1h-4.5z"/>
<path d="M25.9 199l5.2 .2 .3-.2zM25.9 199l5.2 .2h-5z"/>
<path d="M25.7 198.8l5.7 .2 .2-.2zM25.7 198.8l5.7 .2h-5.5zM25.9 199h5.5zM25.9 199h5.5z"/>
<path d="M29.3 198.6h2.4zM28.9 198.6h2.8z"/>
<path d="M25.6 198.6l6 .2 .1-.2zM25.6 198.6l6 .2h-5.9zM25.7 198.8h5.9z"/>
<path d="M29.6 198.6h2.1zM29.5 198.6h2.2z"/>
<path d="M29.5 198.6h2.2zM29.3 198.6h2.4z"/>
<path d="M29.8 198.4l1.9 .2 .1-.2zM29.6 198.6l.2-.2 1.9 .2z"/>
<path d="M30 198.3l1.8 .1 .1-.1zM29.8 198.4l.2-.1 1.8 .1z"/>
<path d="M30.1 198.3h1.8zM30 198.3h1.9z"/>
<path d="M30.2 198.1l1.7 .2v-.2zM30.2 198.1l1.7 .2h-1.8z"/>
<path d="M30.3 198l1.6 .1 .1-.1zM30.3 198l1.6 .1h-1.7z"/>
<path d="M30.4 197.7h1.6zM30.4 197.7h1.6z"/>
<path d="M30.4 197.7l1.6 .3v-.3zM30.4 197.7l1.6 .3h-1.7z"/>
<path d="M30.4 193.5l1.7 3.9v-3.9zM30.4 193.5l1.7 3.9h-1.7z"/>
<path d="M30.4 197.4l1.6 .3 .1-.3zM30.4 197.4l1.6 .3h-1.6z"/>
<path d="M34.8 194.8l1.7 4.9v-4.9zM34.8 194.8l1.7 4.9h-1.7z"/>
<path d="M32.5 193.5l6.4 1.3v-1.3zM32.5 193.5l6.4 1.3h-6.4z"/>
<path d="M39.3 194.8l1.5 1.4v-1.4zM39.3 194.8l1.5 1.4h-1.5z"/>
<path d="M39.3 197.3l1.5 2.4v-2.4zM39.3 197.3l1.5 2.4h-1.5z"/>
<path d="M39.3 196.2h3.9zM39.3 196.2h3.9z"/>
<path d="M39.3 193.5l5.1 .1zM39.3 193.5l5.1 .1z"/>
<path d="M44.4 199.2h1.4zM44.4 199.2h1.4z"/>
<path d="M39.3 193.6h5.4zM39.3 193.6h5.4z"/>
<path d="M39.3 196.6l5.2 .2v-.2zM39.3 196.6l5.2 .2h-5.2z"/>
<path d="M39.3 193.6l5.7 .1-.3-.1zM39.3 193.6l5.7 .1h-5.7z"/>
<path d="M39.3 196.8h5.5zM39.3 196.8h5.5z"/>
<path d="M39.3 196.8h5.7zM39.3 196.8h5.7z"/>
<path d="M39.3 196.5l5.2 .1 .3-.1zM39.3 196.5l5.2 .1h-5.2z"/>
<path d="M39.3 193.7l6 .2-.3-.2zM39.3 193.7l6 .2h-6z"/>
<path d="M39.3 196.8l5.9 .1zM39.3 196.8l5.9 .1z"/>
<path d="M39.3 196.3l5.5 .2 .3-.2zM39.3 196.3l5.5 .2h-5.5z"/>
<path d="M39.3 196.9l6 .1-.1-.1zM39.3 196.9l6 .1h-6z"/>
<path d="M43.4 196.2h1.8zM43.2 196.2h2z"/>
<path d="M39.3 196.2l5.8 .1 .1-.1zM39.3 196.2l5.8 .1h-5.8z"/>
<path d="M39.3 193.9l6.2 .2-.2-.2zM39.3 193.9l6.2 .2h-6.2z"/>
<path d="M43.6 196.2h1.7zM43.4 196.2h1.8z"/>
<path d="M39.3 197l6.1 .3-.1-.3zM39.3 197l6.1 .3h-6.1zM39.3 197.3h6.1zM39.3 197.3h6.1z"/>
<path d="M43.8 196.1h1.5zM43.6 196.2h1.7z"/>
<path d="M43.8 196.1h1.5zM43.8 196.1h1.5z"/>
<path d="M43.5 197.3h1.9zM43.5 197.3h1.9z"/>
<path d="M43.7 197.3l1.7 .1zM43.7 197.3l1.7 .1z"/>
<path d="M44 196h1.4zM43.8 196.1h1.5z"/>
<path d="M43.8 197.4l1.7 .1-.1-.1zM43.8 197.4l1.7 .1z"/>
<path d="M44 197.5h1.5zM44 197.5h1.5z"/>
<path d="M44 197.5l1.5 .1v-.1zM44 197.5l1.5 .1h-1.4z"/>
<path d="M39.3 194.1l6.4 .3-.2-.3zM39.3 194.1l6.4 .3h-6.4z"/>
<path d="M44.1 197.6l1.4 .2v-.2zM44.1 197.6l1.4 .2h-1.4z"/>
<path d="M44.1 197.8l1.5 .1-.1-.1zM44.1 197.8l1.5 .1h-1.4z"/>
<path d="M44.1 195.9h1.5zM44.1 195.9h1.5z"/>
<path d="M44.1 195.9l1.3 .1 .2-.1zM44.1 195.9l1.3 .1h-1.4z"/>
<path d="M44.2 197.9l1.4 .1zM44.2 197.9l1.4 .1z"/>
<path d="M44.2 198l1.4 .3v-.3zM44.2 198l1.4 .3h-1.4z"/>
<path d="M44.2 198.3l1.5 .4-.1-.4zM44.2 198.3l1.5 .4h-1.4z"/>
<path d="M44.2 195.7l1.4 .2 .1-.2zM44.2 195.7l1.4 .2h-1.5z"/>
<path d="M44.3 198.7l1.4 .1zM44.3 198.7l1.4 .1z"/>
<path d="M44.3 198.8l1.4 .2v-.2zM44.3 198.8l1.4 .2h-1.4z"/>
<path d="M39.3 194.4l6.5 .3-.1-.3zM39.3 194.4l6.5 .3h-6.5z"/>
<path d="M44.2 195.6h1.5zM44.2 195.6l1.5 .1z"/>
<path d="M44.3 199l1.5 .2-.1-.2zM44.3 199l1.5 .2h-1.4z"/>
<path d="M44.2 195.5h1.6zM44.2 195.5h1.6z"/>
<path d="M44.2 195.5l1.5 .1 .1-.1zM44.2 195.5l1.5 .1h-1.5z"/>
<path d="M44.4 199.2l1.4 .1v-.1zM44.4 199.2l1.4 .1h-1.3z"/>
<path d="M39.3 194.7l6.5 .1v-.1zM39.3 194.7l6.5 .1h-6.5z"/>
<path d="M43 194.8h2.8zM43 194.8h2.8z"/>
<path d="M43.4 194.8h2.4zM43.4 194.8h2.4z"/>
<path d="M43.6 194.8l2.2 .1zM43.6 194.8l2.2 .1z"/>
<path d="M43.8 194.9l2 .1v-.1zM43.8 194.9l2 .1zM43.9 195h1.9z"/>
<path d="M44.1 195.2l1.7 .1v-.1zM44.1 195.2l1.7 .1h-1.6zM44.2 195.3h1.6zM44.2 195.3h1.6z"/>
<path d="M44.2 195.3l1.6 .2v-.2zM44.2 195.3l1.6 .2h-1.6z"/>
<path d="M43.9 195l1.9 .2v-.2zM43.9 195l1.9 .2h-1.7z"/>
<path d="M44.5 199.3l1.4 .1zM44.5 199.3l1.4 .1z"/>
<path d="M44.5 199.4l1.4 .1zM44.5 199.4l1.4 .1z"/>
<path d="M44.6 199.5l1.4 .1-.1-.1zM44.6 199.5l1.4 .1h-1.3z"/>
<path d="M46 196.5h1.9zM46 196.5h1.9z"/>
<path d="M46 196.5l1.9 .3v-.3zM46 196.5l1.9 .3h-1.9z"/>
<path d="M46 196.8l1.9 .1v-.1zM46 196.8l1.9 .1h-1.8z"/>
<path d="M46.1 196.9l1.8 .3v-.3zM46.1 196.9l1.8 .3h-1.8z"/>
<path d="M46 196.1h1.9zM46 196.1h1.9z"/>
<path d="M46 196.1l1.9 .4v-.4zM46 196.1l1.9 .4h-1.9z"/>
<path d="M46.1 197.2l1.9 .1-.1-.1zM46.1 197.2l1.9 .1h-1.8z"/>
<path d="M46.2 197.3l1.8 .2v-.2zM46.2 197.3l1.8 .2h-1.8zM46.2 197.5h1.8zM46.2 197.5h1.8z"/>
<path d="M46.1 195.7l1.9 .1zM46.1 195.7l1.9 .1z"/>
<path d="M46.1 195.8l1.8 .3 .1-.3zM46.1 195.8l1.8 .3h-1.9z"/>
<path d="M46.2 197.5l1.9 .2-.1-.2zM46.2 197.5l1.9 .2h-1.8z"/>
<path d="M46.2 195.5l1.8 .2 .1-.2zM46.2 195.5l1.8 .2h-1.9z"/>
<path d="M46.3 197.7l1.9 .2-.1-.2zM46.3 197.7l1.9 .2h-1.8z"/>
<path d="M46.2 195.4l1.9 .1v-.1zM46.2 195.4l1.9 .1h-1.9z"/>
<path d="M46.2 195.4h2zM46.2 195.4h1.9z"/>
<path d="M46.4 197.9h1.8zM46.4 197.9h1.8z"/>
<path d="M46.4 197.9l1.9 .2-.1-.2zM46.4 197.9l1.9 .2h-1.8z"/>
<path d="M46.3 195.2l1.9 .2 .1-.2zM46.3 195.2l1.9 .2h-2z"/>
<path d="M46.5 198.1l2 .1zM46.5 198.1l2 .1h-2z"/>
<path d="M46.3 195.1h2.1zM46.3 195.1l2 .1z"/>
<path d="M46.4 195h2zM46.4 195l2 .1z"/>
<path d="M46.5 198.2h2zM46.5 198.2h2z"/>
<path d="M46.6 198.2l2 .1-.1-.1zM46.6 198.2l2 .1h-2z"/>
<path d="M46.5 194.9l1.9 .1 .2-.1zM46.5 194.9l1.9 .1h-2z"/>
<path d="M46.6 198.3l2.2 .1zM46.6 198.3l2.2 .1z"/>
<path d="M46.5 194.8h2.2zM46.5 194.8l2.1 .1z"/>
<path d="M46.5 194.8h2.2zM46.5 194.8h2.2z"/>
<path d="M46.7 198.4l2.3 .1zM46.7 198.4l2.3 .1z"/>
<path d="M46.6 194.7h2.3zM46.6 194.7l2.1 .1h-2.2z"/>
<path d="M46.7 198.5h2.3zM46.7 198.5h2.3z"/>
<path d="M46.7 198.5l2.7 .1zM46.7 198.5l2.7 .1h-2.6z"/>
<path d="M46.7 194.6h2.4zM46.7 194.6l2.2 .1z"/>
<path d="M46.8 198.6h3zM46.8 198.6h3z"/>
<path d="M49.5 199.8h.6zM49.5 199.8h.6z"/>
<path d="M46.7 194.5h2.8zM46.7 194.5h2.9z"/>
<path d="M46.7 194.5h2.8zM46.7 194.5l2.4 .1h-2.4z"/>
<path d="M46.7 194.5h3.2zM46.7 194.5h2.9z"/>
<path d="M49.6 193.3h.7zM49.5 193.3h.8z"/>
<path d="M49.5 193.3h1zM49.2 193.3h1.3z"/>
<path d="M49.2 199.8h1.2zM49.2 199.8h1z"/>
<path d="M49.2 193.3h1.4zM49.2 193.3h1.4z"/>
<path d="M49.1 199.7h1.5zM49.1 199.7l1.3 .1z"/>
<path d="M49.2 193.3l1.7 .1zM48.9 193.4h2z"/>
<path d="M48.8 199.7h2zM48.8 199.7h1.8z"/>
<path d="M48.9 193.4h2zM48.8 193.4h2.1z"/>
<path d="M48.7 199.7h2.2zM48.7 199.7h2.1z"/>
<path d="M48.8 193.4l2.5 .1zM48.5 193.5h2.8z"/>
<path d="M48.5 199.6h2.6zM48.5 199.6l2.4 .1z"/>
<path d="M48.4 199.6h2.8zM48.4 199.6h2.7z"/>
<path d="M48.5 193.5h2.8zM48.5 193.5h2.8z"/>
<path d="M48.5 193.5l3.1 .1zM48.2 193.6l.3-.1 3.1 .1z"/>
<path d="M48.1 199.5l3.1 .1 .2-.1zM48.1 199.5l3.1 .1z"/>
<path d="M48.2 193.6h3.4zM48.2 193.6h3.4z"/>
<path d="M48.2 193.6l3.7 .1-.3-.1zM47.9 193.7l.3-.1 3.7 .1z"/>
<path d="M47.8 199.4l3.6 .1 .4-.1zM47.8 199.4l3.6 .1h-3.3z"/>
<path d="M47.8 199.3h4.1zM47.8 199.3l4 .1z"/>
<path d="M47.9 193.7h4zM47.9 193.7h4z"/>
<path d="M47.8 193.7l4.4 .2-.3-.2zM47.5 193.9l.3-.2 4.4 .2z"/>
<path d="M47.5 193.9h4.7zM47.5 193.9h4.7z"/>
<path d="M47.5 199.2l4.4 .1 .3-.1zM47.5 199.2l4.4 .1h-4.1z"/>
<path d="M47.5 193.9l5 .1-.3-.1zM47.3 194l.2-.1 5 .1z"/>
<path d="M47.3 194l5.2 .1zM47.2 194.1h5.3z"/>
<path d="M47.3 199l4.9 .2 .3-.2zM47.3 199l4.9 .2h-4.7zM47.5 199.2h4.7zM47.5 199.2h4.7z"/>
<path d="M47.2 194.1l5.5 .2-.2-.2zM47 194.3l.2-.2 5.5 .2z"/>
<path d="M47.2 199h5.3zM47.2 199h5.3z"/>
<path d="M47 194.3h5.8zM46.9 194.3h5.9z"/>
<path d="M47 198.8l5.5 .2 .3-.2zM47 198.8l5.5 .2h-5.3z"/>
<path d="M46.9 194.3l6 .2-.1-.2zM46.9 194.3l6 .2h-6.2z"/>
<path d="M47 198.7h5.8zM47 198.7l5.8 .1z"/>
<path d="M49.9 194.5h3.1zM49.9 194.5h3.1z"/>
<path d="M46.8 198.6l6 .1 .1-.1zM46.8 198.6l6 .1h-5.8z"/>
<path d="M50.3 194.5h2.7zM50.3 194.5h2.7z"/>
<path d="M50.2 198.6h2.8zM49.8 198.6h3.1z"/>
<path d="M50.5 194.5l2.5 .1zM50.5 194.5l2.5 .1z"/>
<path d="M50.6 194.6h2.4zM50.6 194.6h2.4z"/>
<path d="M50.4 198.5h2.6zM50.2 198.6h2.8z"/>
<path d="M50.7 194.6l2.4 .1zM50.7 194.6l2.4 .1z"/>
<path d="M50.6 198.5h2.4zM50.4 198.5h2.6z"/>
<path d="M50.9 194.7l2.3 .1-.1-.1zM50.9 194.7l2.3 .1z"/>
<path d="M51 198.3l2 .2 .2-.2zM50.6 198.5l.4-.2 2 .2z"/>
<path d="M51.1 194.8l2.1 .1zM51.1 194.8l2.1 .1z"/>
<path d="M51.2 194.9h2zM51.2 194.9h2z"/>
<path d="M51.1 198.3h2.1zM51 198.3h2.2z"/>
<path d="M51.2 194.9l2.1 .2-.1-.2zM51.2 194.9l2.1 .2h-1.9z"/>
<path d="M51.2 198.2h2zM51.2 198.2l2 .1z"/>
<path d="M51.3 198.1l1.9 .1 .1-.1zM51.2 198.2l.1-.1 1.9 .1z"/>
<path d="M51.4 195.1l2 .1-.1-.1zM51.4 195.1l2 .1h-1.9z"/>
<path d="M51.5 195.2h1.9zM51.5 195.2h1.9z"/>
<path d="M51.5 197.9l1.8 .2 .1-.2zM51.5 197.9l1.8 .2h-2z"/>
<path d="M51.5 195.2l2 .2-.1-.2zM51.5 195.2l2 .2h-1.9z"/>
<path d="M51.6 197.8l1.8 .1 .1-.1zM51.6 197.8l1.8 .1h-1.9zM51.5 197.9h1.9zM51.5 197.9h1.9z"/>
<path d="M51.6 195.4l1.9 .1v-.1zM51.6 195.4l1.9 .1h-1.8z"/>
<path d="M51.7 195.5l1.9 .3-.1-.3zM51.7 195.5l1.9 .3h-1.8z"/>
<path d="M51.7 197.6h1.8zM51.7 197.6h1.8z"/>
<path d="M51.7 197.6l1.8 .2v-.2zM51.7 197.6l1.8 .2h-1.9z"/>
<path d="M51.8 197.4l1.7 .2 .1-.2zM51.8 197.4l1.7 .2h-1.8z"/>
<path d="M51.8 195.8h1.8zM51.8 195.8h1.8z"/>
<path d="M51.8 195.8l1.9 .4-.1-.4zM51.8 195.8l1.9 .4h-1.8z"/>
<path d="M51.8 197.3l1.8 .1v-.1zM51.8 197.3l1.8 .1h-1.8z"/>
<path d="M51.9 197l1.7 .3 .1-.3zM51.9 197l1.7 .3h-1.8z"/>
<path d="M51.9 196.2h1.8zM51.9 196.2h1.8z"/>
<path d="M51.9 196.2l1.8 .4v-.4zM51.9 196.2l1.8 .4h-1.8z"/>
<path d="M51.9 196.9l1.8 .1v-.1zM51.9 196.9l1.8 .1h-1.8z"/>
<path d="M51.9 196.6h1.8zM51.9 196.6h1.8z"/>
<path d="M51.9 196.6l1.8 .3v-.3zM51.9 196.6l1.8 .3h-1.8z"/>
<path d="M54.3 195.7l1.7 3.9v-3.9zM54.3 195.7l1.7 3.9h-1.7z"/>
<path d="M54.3 193.5l3.6 2.2-1.8-2.2zM54.3 193.5l3.6 2.2h-3.6z"/>
<path d="M56 195.7l3.4 1.9-1.5-1.9zM56 195.7l3.4 1.9h-1.9z"/>
<path d="M57.5 197.6h1.9zM57.5 197.6h1.9z"/>
<path d="M59.4 193.5l1.7 4.1v-4.1zM59.4 193.5l1.7 4.1h-1.7z"/>
<path d="M59.4 197.6h1.7zM59.4 197.6h1.7z"/>
<path d="M57.5 197.6l3.6 2.1v-2.1zM57.5 197.6l3.6 2.1h-2z"/>
</g>
<g fill="#fff" stroke="#fff" stroke-width=".2">
<path d="M205.4 130.8v11.4l58.6-11.4zM205.4 142.2l58.6-11.4v11.4z"/>
<path d="M15.9 66.1v17.5l25.1-17.5zM15.9 83.6l25.1-17.5v17.5z"/>
<path d="M112.3 69.8v14.1l25-14.1zM112.3 83.9l25-14.1v14.1z"/>
<path d="M30.2 23v7l19.7-7zM30.2 30l19.7-7v7z"/>
<path d="M55.7 23v7l19.7-7zM55.7 30l19.7-7v7z"/>
<path d="M81.6 43.1v3.5l5.7-3.5zM81.6 46.6l5.7-3.5v3.5z"/>
<path d="M95.5 57.1v3.5l5.7-3.5zM95.5 60.6l5.7-3.5v3.5z"/>
</g>
<text font-size="8.9" x="164.9" y="199.7">AUXILIARY VIEWS</text>
<text font-size="5.3" x="246.7" y="181.3">085633</text>
<text font-size="4.5" x="25.7" y="103.5">WALL MOUNT BRACKET SHOWN</text>
<g font-size="4.3">
<text x="26.1" y="19.6">PALLADIOM SHADE</text>
<text x="140.1" y="19.6">CORNER TO CORNER TYPICAL DETAILS</text>
<text x="141.7" y="188.6">SCALE: 1/4</text>
<text x="181.9" y="188.6">PAGE: 1</text>
<text x="226.2" y="188.6">REVISION: B</text>
</g>
<text font-size="3.9" x="148.4" y="180.9">PALLADIOM SHADE CORNER INSTALLATION</text>
<text font-size="3.5" x="193.2" y="86.6">SCALE: 1/5</text>
<g font-size="3.2">
<text x="30.6" y="25.9">3.00&quot; [76mm]</text>
<text x="56.2" y="25.9">2.00&quot; [51mm]</text>
<text x="82.1" y="46">45°</text>
<text x="96" y="60">45°</text>
<text x="16.1" y="68.9">1.24&quot;[32mm]</text>
<text x="112.5" y="72.7">1.94&quot;[49mm]</text>
<text x="205.7" y="137.6">FOR SYSTEM HEIGHT AND DETAILED</text>
<text x="209.1" y="133.7">REFERENCE SECTION DRAWING</text>
<text x="212.7" y="141.4">MOUNTING REQUIREMENTS</text>
</g>
<g font-size="2.8">
<text x="30.8" y="29.4">MAX ROLLUP</text>
<text x="61.9" y="29.4">TUBE</text>
<text x="35" y="68.8">TYP</text>
<text x="17.5" y="72.5">REVERSE ROLL</text>
<text x="21.3" y="76">LIGHT GAP</text>
<text x="113.9" y="76.2">REVERSE ROLL</text>
<text x="131.4" y="72.5">TYP</text>
<text x="18.6" y="79.5">AT MAX ROLL-</text>
<text x="19.4" y="83">UPPER LIMIT</text>
<text x="115.5" y="83.2">LOWER LIMIT</text>
<text x="116.7" y="79.7">LIGHT GAP-</text>
<text x="8.9" y="178.1">SHADE INSTALLED AS PROVIDED BY FACTORY WILL HAVE ALL NECESSARY CLEARANCES FOR</text>
<text x="8.8" y="181.5">PROPER OPERATION. IT IS THE RESPONSIBILITY OF THE MASTER TECHNICIAN TO ENSURE</text>
<text x="8.8" y="184.8">PROPER CLEARANCES ARE MAINTAINED AFTER INSTALLATION. MINIMUM RECOMMENDED</text>
<text x="8.8" y="188.1">DEDUCTIONS BASED ON 90°CORNER.</text>
</g>
</svg>
